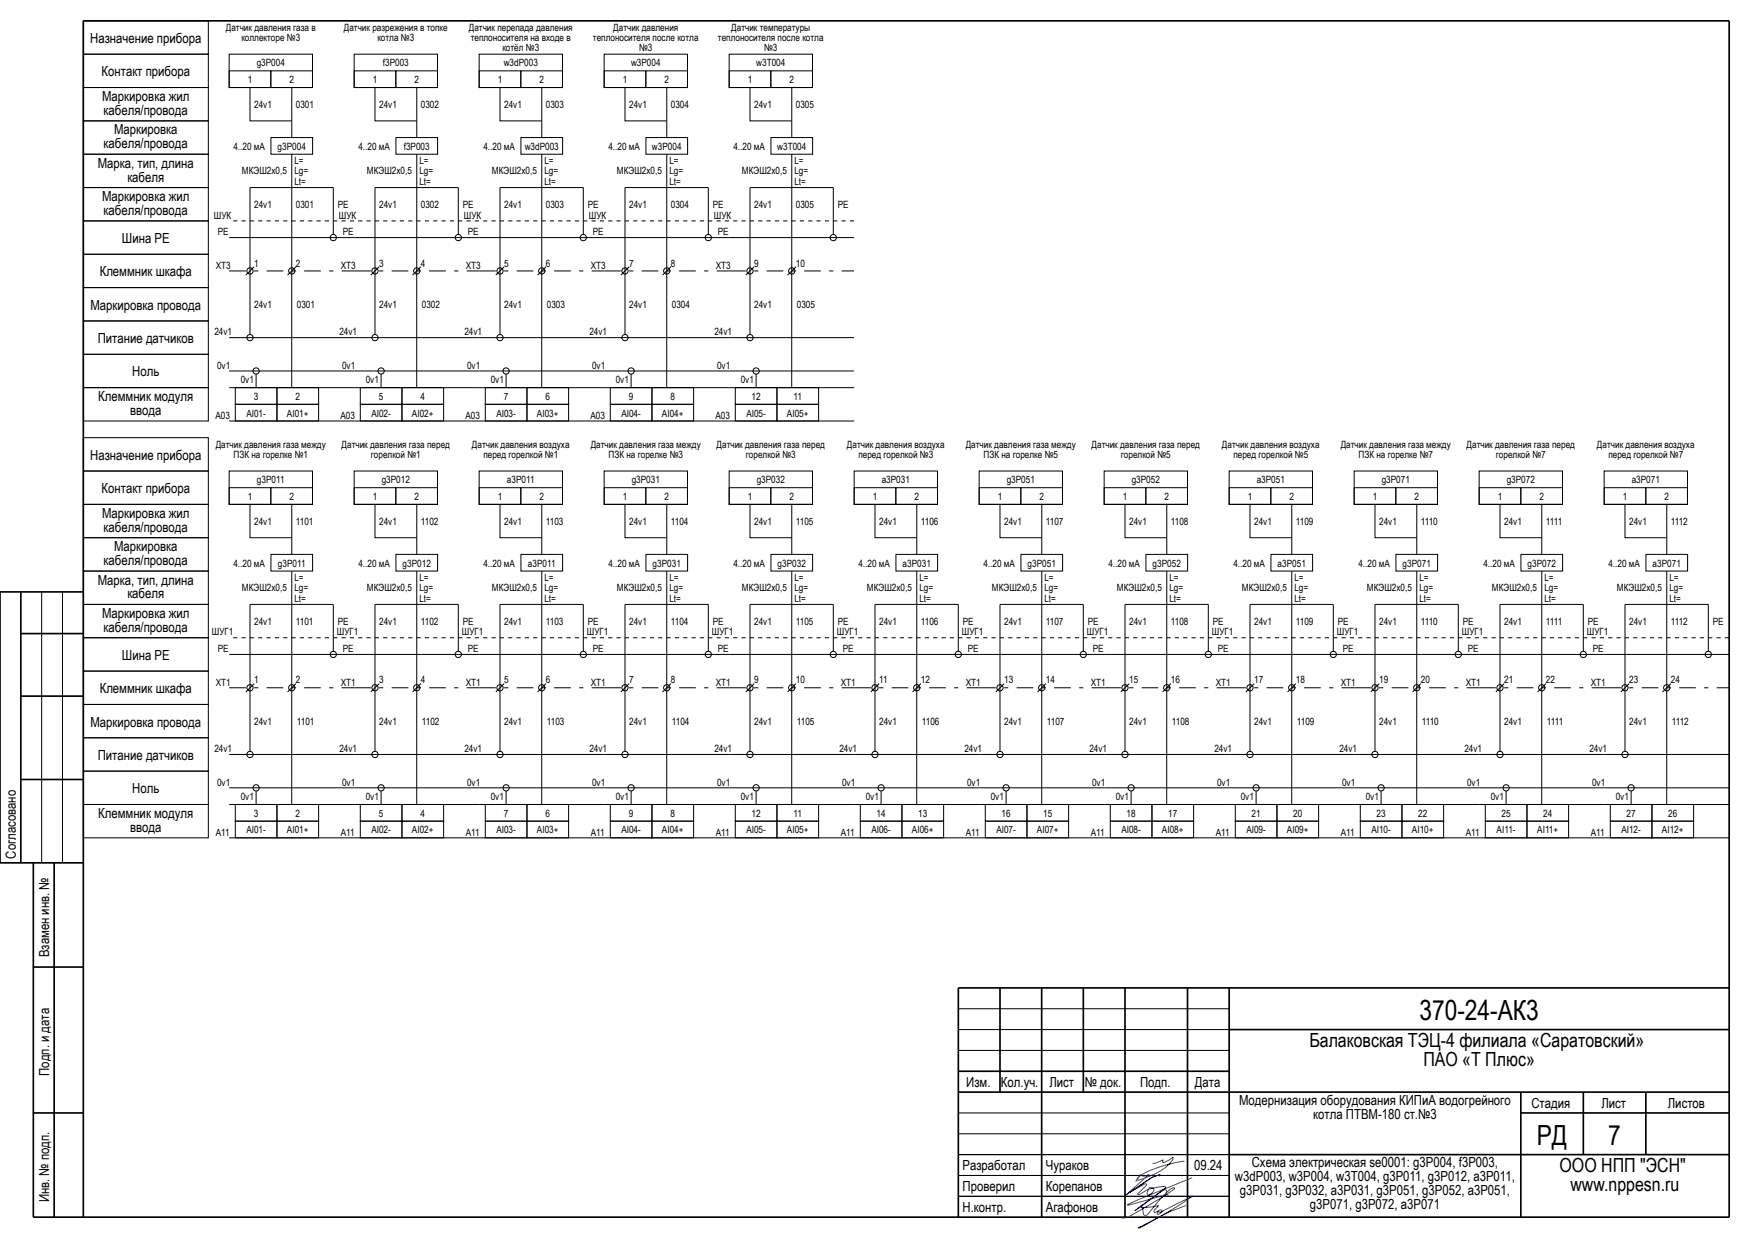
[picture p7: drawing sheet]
<svg xmlns="http://www.w3.org/2000/svg" width="420mm" height="297mm" viewBox="0 0 420 297" stroke-linecap="round" stroke-linejoin="round" font-family="sans-serif">
<g fill="#000" stroke="#000" stroke-width=".24">
<path d="M70 21v12zM100 21v12zM130 21v12zM160 21v12zM190 21v12zM55 57h30zM85 57h30zM115 57h30zM145 57h30zM175 57h30zM61 64l-2 2zM69 66l2-2z"/>
<path d="M89 66l2-2zM101 64l-2 2zM119 66l2-2zM131 64l-2 2zM149 66l2-2zM159 66l2-2zM179 66l2-2zM189 66l2-2zM55 81h30zM55 89h30zM55 93h30zM61.5 89.8v3.2z"/>
<path d="M85 81h30zM85 89h30zM85 93h30zM91.5 89.8v3.2zM115 81h30zM115 89h30zM115 93h30zM121.5 89.8v3.2zM145 81h30zM145 89h30zM145 93h30zM151.5 89.8v3.2z"/>
<path d="M175 81h30zM175 89h30zM175 93h30zM181.5 89.8v3.2zM55 101h30zM85 101h30zM115 101h30zM145 101h30zM175 101h30zM70 121v12zM100 121v12zM130 121v12z"/>
<path d="M160 121v12zM190 121v12zM220 121v12zM250 121v12zM280 121v12zM310 121v12zM340 121v12zM370 121v12zM400 121v12zM55 157h30zM85 157h30zM115 157h30z"/>
<path d="M145 157h30zM175 157h30zM205 157h30zM235 157h30zM265 157h30zM295 157h30zM325 157h30zM355 157h30zM385 157h30zM59 166l2-2zM69 166l2-2zM89 166l2-2z"/>
<path d="M99 166l2-2zM119 166l2-2zM129 166l2-2zM149 166l2-2zM159 166l2-2zM179 166l2-2zM189 166l2-2zM209 166l2-2zM219 166l2-2zM239 166l2-2zM251 164l-2 2zM271 164l-2 2z"/>
<path d="M281 164l-2 2zM299 166l2-2zM309 166l2-2zM331 164l-2 2zM341 164l-2 2zM359 166l2-2zM369 166l2-2zM389 166l2-2zM399 166l2-2zM55 181h30zM55 189h30zM55 193h30z"/>
<path d="M61.5 189.8v3.2zM85 181h30zM85 189h30zM85 193h30zM91.5 189.8v3.2zM115 181h30zM115 189h30zM115 193h30zM121.5 189.8v3.2zM145 181h30zM145 189h30zM145 193h30z"/>
<path d="M151.5 189.8v3.2zM175 181h30zM175 189h30zM175 193h30zM181.5 189.8v3.2zM205 181h30zM205 189h30zM205 193h30zM211.5 189.8v3.2zM235 181h30zM235 189h30zM235 193h30z"/>
<path d="M241.5 189.8v3.2zM265 181h30zM265 189h30zM265 193h30zM271.5 189.8v3.2zM295 181h30zM295 189h30zM295 193h30zM301.5 189.8v3.2zM325 181h30zM325 189h30zM325 193h30z"/>
<path d="M331.5 189.8v3.2zM355 181h30zM355 189h30zM355 193h30zM361.5 189.8v3.2zM385 181h30zM385 189h30zM385 193h30zM391.5 189.8v3.2zM10 142v65zM15 142v65zM55 201h30z"/>
<path d="M85 201h30zM115 201h30zM145 201h30zM175 201h30zM205 201h30zM235 201h30zM265 201h30zM295 201h30zM325 201h30zM355 201h30zM385 201h30zM230 252h65z"/>
<path d="M230 247h65zM230 242h65zM230 277h65zM230 272h65zM230 267h65zM230 287h65zM230 282h65z"/>
</g>
<g fill="#000" stroke="#000" stroke-width=".4">
<path d="M20 5h395zM5 152h15zM5 167h15zM5 187h15zM5 142v65zM8 207v85zM13 207v85zM8 232h12zM230 237h185zM230 257h65zM295 247h120zM8 267h12z"/>
<path d="M230 262h185zM240 237v25zM260 237v25zM295 277h120zM365 267h50zM380 262v15zM395 262v15zM8 292h407zM20 5v287zM230 237v55zM250 237v55zM270 237v55z"/>
<path d="M285 237v55zM295 237v55zM365 262v30zM415 5v287z"/>
</g>
<path d="M20 142h-20v65h20" fill="none" stroke="#000" stroke-width=".4"/>
<path d="M284.2 278.7l-.1-.1a26.7 26.7 0 0 0-10.8 3.7l-.4 .8a14 14 0 0 0 8.5-4.9l.1-.6-2.1 1.3a.32 .32 0 0 1-.4-.2 .32 .32 0 0 1 .1-.4l-1.5 .7-1 .1M284.6 289.2a74 74 0 0 0-11.4 5.4l1.9-.9 4.7-2.6 6.4-4.1-.1 .1-7.4 3.7h-.4a.34 .34 0 0 1-.1-.4 .34 .34 0 0 1 .5-.1 .34 .34 0 0 1 .1 .4 .74 .74 0 0 1-1.1 .5l.4-.6h-.2a.72 .72 0 0 1-1 .1l1-1.5a9.8 9.8 0 0 1-4.2 .3v-.2a.9 .9 0 0 1 .6 1.2l.1 .4a.57 .57 0 0 0 .2 .7 .57 .57 0 0 0 .8-.2l1.1-1.3a20.9 20.9 0 0 1 4.9-5.1h.4l.1 .1-3.4 2.4-5.3 3.1a6.1 6.1 0 0 1-3.9 1.6v-.4M286.1 282.5l-13.4 5.5-2.1 1.1 9.4-2.5a.25 .25 0 0 1 .3 .2 .25 .25 0 0 1-.3 .3l-.3-.5 .3-.5a.48 .48 0 0 0-.1-.6 .48 .48 0 0 0-.6-.1l-7 5.1 7.5-5.6-.2-.2-.3-.1-3.4 .6-.1-.1a.65 .65 0 0 1 1 0 .65 .65 0 0 1-.2 1l-.8 .6a.48 .48 0 0 1-.5-.3 .48 .48 0 0 1 .1-.6l.2-.5-2.2 1.3-.3-.1 2.1-2.3a.56 .56 0 0 0-.9 .1l-3.2 1.8 5.3-3.6 2-.6-2 .6-6.4 4.4 5.7-5.1a1.72 1.72 0 0 1-2 .1l-1.1 1.6" fill="none" stroke="#00f" stroke-width=".24"/>
<g fill="none" stroke="#000" stroke-width=".24">
<path d="M20 13h30v8h-30zM20 5h30v8h-30zM55 13h20v8h-20zM55 17h10v4h-10zM65 17h10v4h-10zM85 13h20v8h-20zM85 17h10v4h-10zM95 17h10v4h-10zM115 13h20v8h-20zM115 17h10v4h-10zM125 17h10v4h-10zM145 13h20v8h-20z"/>
<path d="M145 17h10v4h-10zM155 17h10v4h-10zM175 13h20v8h-20zM175 17h10v4h-10zM185 17h10v4h-10zM20 37h30v8h-30zM20 29h30v8h-30zM20 21h30v8h-30zM60 21v8h10M65 33h10v4h-10zM70 37v56M90 21v8h10"/>
<path d="M95 33h10v4h-10zM100 37v56M120 21v8h10M125 33h10v4h-10zM130 37v56M150 21v8h10M155 33h10v4h-10zM160 37v56M180 21v8h10M185 33h10v4h-10zM190 37v56M20 53h30v8h-30z"/>
<path d="M20 45h30v8h-30zM80 56.3v-11.3h-20v35.3M110 56.3v-11.3h-20v35.3M140 56.3v-11.3h-20v35.3M170 56.3v-11.3h-20v35.3M200 56.3v-11.3h-20v35.3M20 77h30v8h-30zM20 61h30v8h-30zM20 69h30v8h-30zM20 85h30v8h-30zM20 93h30v8h-30zM56.5 93h10v4h-10z"/>
<path d="M56.5 97h10v4h-10zM66.5 93h10v4h-10zM66.5 97h10v4h-10zM86.5 93h10v4h-10zM86.5 97h10v4h-10zM96.5 93h10v4h-10zM96.5 97h10v4h-10zM116.5 93h10v4h-10zM116.5 97h10v4h-10zM126.5 93h10v4h-10zM126.5 97h10v4h-10zM146.5 93h10v4h-10z"/>
<path d="M146.5 97h10v4h-10zM156.5 93h10v4h-10zM156.5 97h10v4h-10zM176.5 93h10v4h-10zM176.5 97h10v4h-10zM186.5 93h10v4h-10zM186.5 97h10v4h-10zM20 113h30v8h-30zM20 105h30v8h-30zM55 113h20v8h-20zM55 117h10v4h-10zM65 117h10v4h-10z"/>
<path d="M85 113h20v8h-20zM85 117h10v4h-10zM95 117h10v4h-10zM115 113h20v8h-20zM115 117h10v4h-10zM125 117h10v4h-10zM145 113h20v8h-20zM145 117h10v4h-10zM155 117h10v4h-10zM175 113h20v8h-20zM175 117h10v4h-10zM185 117h10v4h-10z"/>
<path d="M205 113h20v8h-20zM205 117h10v4h-10zM215 117h10v4h-10zM235 113h20v8h-20zM235 117h10v4h-10zM245 117h10v4h-10zM265 113h20v8h-20zM265 117h10v4h-10zM275 117h10v4h-10zM295 113h20v8h-20zM295 117h10v4h-10zM305 117h10v4h-10z"/>
<path d="M325 113h20v8h-20zM325 117h10v4h-10zM335 117h10v4h-10zM355 113h20v8h-20zM355 117h10v4h-10zM365 117h10v4h-10zM385 113h20v8h-20zM385 117h10v4h-10zM395 117h10v4h-10zM20 137h30v8h-30zM20 129h30v8h-30zM20 121h30v8h-30z"/>
<path d="M60 121v8h10M65 133h10v4h-10zM70 137v56M90 121v8h10M95 133h10v4h-10zM100 137v56M120 121v8h10M125 133h10v4h-10zM130 137v56M150 121v8h10M155 133h10v4h-10zM160 137v56"/>
<path d="M180 121v8h10M185 133h10v4h-10zM190 137v56M210 121v8h10M215 133h10v4h-10zM220 137v56M240 121v8h10M245 133h10v4h-10zM250 137v56M270 121v8h10M275 133h10v4h-10zM280 137v56"/>
<path d="M300 121v8h10M305 133h10v4h-10zM310 137v56M330 121v8h10M335 133h10v4h-10zM340 137v56M360 121v8h10M365 133h10v4h-10zM370 137v56M390 121v8h10M395 133h10v4h-10zM400 137v56"/>
<path d="M20 153h30v8h-30zM20 145h30v8h-30zM80 156.3v-11.3h-20v35.3M110 156.3v-11.3h-20v35.3M140 156.3v-11.3h-20v35.3M170 156.3v-11.3h-20v35.3M200 156.3v-11.3h-20v35.3M230 156.3v-11.3h-20v35.3M260 156.3v-11.3h-20v35.3M290 156.3v-11.3h-20v35.3M320 156.3v-11.3h-20v35.3M350 156.3v-11.3h-20v35.3"/>
<path d="M380 156.3v-11.3h-20v35.3M410 156.3v-11.3h-20v35.3M20 177h30v8h-30zM20 161h30v8h-30zM20 169h30v8h-30zM20 185h30v8h-30zM20 193h30v8h-30zM56.5 193h10v4h-10zM56.5 197h10v4h-10zM66.5 193h10v4h-10zM66.5 197h10v4h-10zM86.5 193h10v4h-10z"/>
<path d="M86.5 197h10v4h-10zM96.5 193h10v4h-10zM96.5 197h10v4h-10zM116.5 193h10v4h-10zM116.5 197h10v4h-10zM126.5 193h10v4h-10zM126.5 197h10v4h-10zM146.5 193h10v4h-10zM146.5 197h10v4h-10zM156.5 193h10v4h-10zM156.5 197h10v4h-10zM176.5 193h10v4h-10z"/>
<path d="M176.5 197h10v4h-10zM186.5 193h10v4h-10zM186.5 197h10v4h-10zM206.5 193h10v4h-10zM206.5 197h10v4h-10zM216.5 193h10v4h-10zM216.5 197h10v4h-10zM236.5 193h10v4h-10zM236.5 197h10v4h-10zM246.5 193h10v4h-10zM246.5 197h10v4h-10zM266.5 193h10v4h-10z"/>
<path d="M266.5 197h10v4h-10zM276.5 193h10v4h-10zM276.5 197h10v4h-10zM296.5 193h10v4h-10zM296.5 197h10v4h-10zM306.5 193h10v4h-10zM306.5 197h10v4h-10zM326.5 193h10v4h-10zM326.5 197h10v4h-10zM336.5 193h10v4h-10zM336.5 197h10v4h-10zM356.5 193h10v4h-10z"/>
<path d="M356.5 197h10v4h-10zM366.5 193h10v4h-10zM366.5 197h10v4h-10zM386.5 193h10v4h-10zM386.5 197h10v4h-10zM396.5 193h10v4h-10zM396.5 197h10v4h-10z"/>
<circle cx="80" cy="57" r=".75"/>
<circle cx="110" cy="57" r=".75"/>
<circle cx="140" cy="57" r=".75"/>
<circle cx="170" cy="57" r=".75"/>
<circle cx="200" cy="57" r=".75"/>
<circle cx="60" cy="65" r=".75"/>
<circle cx="70" cy="65" r=".75"/>
<circle cx="90" cy="65" r=".75"/>
<circle cx="100" cy="65" r=".75"/>
<circle cx="120" cy="65" r=".75"/>
<circle cx="130" cy="65" r=".75"/>
<circle cx="150" cy="65" r=".75"/>
<circle cx="160" cy="65" r=".75"/>
<circle cx="180" cy="65" r=".75"/>
<circle cx="190" cy="65" r=".75"/>
<circle cx="60" cy="81" r=".75"/>
<circle cx="61.5" cy="89" r=".75"/>
<circle cx="90" cy="81" r=".75"/>
<circle cx="91.5" cy="89" r=".75"/>
<circle cx="120" cy="81" r=".75"/>
<circle cx="121.5" cy="89" r=".75"/>
<circle cx="150" cy="81" r=".75"/>
<circle cx="151.5" cy="89" r=".75"/>
<circle cx="180" cy="81" r=".75"/>
<circle cx="181.5" cy="89" r=".75"/>
<circle cx="80" cy="157" r=".75"/>
<circle cx="110" cy="157" r=".75"/>
<circle cx="140" cy="157" r=".75"/>
<circle cx="170" cy="157" r=".75"/>
<circle cx="200" cy="157" r=".75"/>
<circle cx="230" cy="157" r=".75"/>
<circle cx="260" cy="157" r=".75"/>
<circle cx="290" cy="157" r=".75"/>
<circle cx="320" cy="157" r=".75"/>
<circle cx="350" cy="157" r=".75"/>
<circle cx="380" cy="157" r=".75"/>
<circle cx="410" cy="157" r=".75"/>
<circle cx="60" cy="165" r=".75"/>
<circle cx="70" cy="165" r=".75"/>
<circle cx="90" cy="165" r=".75"/>
<circle cx="100" cy="165" r=".75"/>
<circle cx="120" cy="165" r=".75"/>
<circle cx="130" cy="165" r=".75"/>
<circle cx="150" cy="165" r=".75"/>
<circle cx="160" cy="165" r=".75"/>
<circle cx="180" cy="165" r=".75"/>
<circle cx="190" cy="165" r=".75"/>
<circle cx="210" cy="165" r=".75"/>
<circle cx="220" cy="165" r=".75"/>
<circle cx="240" cy="165" r=".75"/>
<circle cx="250" cy="165" r=".75"/>
<circle cx="270" cy="165" r=".75"/>
<circle cx="280" cy="165" r=".75"/>
<circle cx="300" cy="165" r=".75"/>
<circle cx="310" cy="165" r=".75"/>
<circle cx="330" cy="165" r=".75"/>
<circle cx="340" cy="165" r=".75"/>
<circle cx="360" cy="165" r=".75"/>
<circle cx="370" cy="165" r=".75"/>
<circle cx="390" cy="165" r=".75"/>
<circle cx="400" cy="165" r=".75"/>
<circle cx="60" cy="181" r=".75"/>
<circle cx="61.5" cy="189" r=".75"/>
<circle cx="90" cy="181" r=".75"/>
<circle cx="91.5" cy="189" r=".75"/>
<circle cx="120" cy="181" r=".75"/>
<circle cx="121.5" cy="189" r=".75"/>
<circle cx="150" cy="181" r=".75"/>
<circle cx="151.5" cy="189" r=".75"/>
<circle cx="180" cy="181" r=".75"/>
<circle cx="181.5" cy="189" r=".75"/>
<circle cx="210" cy="181" r=".75"/>
<circle cx="211.5" cy="189" r=".75"/>
<circle cx="240" cy="181" r=".75"/>
<circle cx="241.5" cy="189" r=".75"/>
<circle cx="270" cy="181" r=".75"/>
<circle cx="271.5" cy="189" r=".75"/>
<circle cx="300" cy="181" r=".75"/>
<circle cx="301.5" cy="189" r=".75"/>
<circle cx="330" cy="181" r=".75"/>
<circle cx="331.5" cy="189" r=".75"/>
<circle cx="360" cy="181" r=".75"/>
<circle cx="361.5" cy="189" r=".75"/>
<circle cx="390" cy="181" r=".75"/>
<circle cx="391.5" cy="189" r=".75"/>
</g>
<g fill="#000" stroke="#000" stroke-width=".24" stroke-dasharray="4 2 1 2" stroke-linecap="butt">
<path d="M55 65h30zM85 65h30zM115 65h30zM145 65h30zM175 65h30zM55 165h30zM85 165h30zM115 165h30zM145 165h30zM175 165h30zM205 165h30zM235 165h30z"/>
<path d="M265 165h30zM295 165h30zM325 165h30zM355 165h30zM385 165h30z"/>
</g>
<g fill="#000" stroke="#000" stroke-width=".24" stroke-dasharray="1 1" stroke-linecap="butt">
<path d="M55 53h30zM85 53h30zM115 53h30zM145 53h30zM175 53h30zM55 153h30zM85 153h30zM115 153h30zM145 153h30zM175 153h30zM205 153h30zM235 153h30z"/>
<path d="M265 153h30zM295 153h30zM325 153h30zM355 153h30zM385 153h30z"/>
</g>
<g font-size="6.7">
<text x="340.6" y="244.6">370-24-АК3</text>
<text x="368.8" y="274.7">РД</text>
<text x="386" y="274.6">7</text>
</g>
<g font-size="4.7">
<text x="314.2" y="251.1">Балаковская ТЭЦ-4 филиала «Саратовский»</text>
<text x="341.6" y="255.8">ПАО «Т Плюс»</text>
<text x="374.3" y="281.1">ООО НПП &quot;ЭСН&quot;</text>
<text x="376.9" y="285.8">www.nppesn.ru</text>
</g>
<g font-size="3.3">
<text x="21.7" y="10.2">Назначение прибора</text>
<text x="24.4" y="18.2">Контакт прибора</text>
<text x="24.5" y="24.2">Маркировка жил</text>
<text x="24.9" y="27.6">кабеля/провода</text>
<text x="24.9" y="35.6">кабеля/провода</text>
<text x="27.4" y="32.2">Маркировка</text>
<text x="23.5" y="40.2">Марка, тип, длина</text>
<text x="30.6" y="43.6">кабеля</text>
<text x="24.5" y="48.2">Маркировка жил</text>
<text x="24.9" y="51.6">кабеля/провода</text>
<text x="29.3" y="58.3">Шина PE</text>
<text x="23.9" y="66.3">Клеммник шкафа</text>
<text x="21.7" y="74.3">Маркировка провода</text>
<text x="23.5" y="82.3">Питание датчиков</text>
<text x="31.7" y="90.3">Ноль</text>
<text x="23.6" y="96.2">Клеммник модуля</text>
<text x="31.2" y="99.6">ввода</text>
<text x="21.7" y="110.2">Назначение прибора</text>
<text x="24.4" y="118.2">Контакт прибора</text>
<text x="24.5" y="124.2">Маркировка жил</text>
<text x="24.9" y="127.6">кабеля/провода</text>
<text x="24.9" y="135.6">кабеля/провода</text>
<text x="27.4" y="132.2">Маркировка</text>
<text x="23.5" y="140.2">Марка, тип, длина</text>
<text x="30.6" y="143.6">кабеля</text>
<text x="24.5" y="148.2">Маркировка жил</text>
<text x="24.9" y="151.6">кабеля/провода</text>
<text x="29.3" y="158.3">Шина PE</text>
<text x="23.9" y="166.3">Клеммник шкафа</text>
<text x="21.7" y="174.3">Маркировка провода</text>
<text x="23.5" y="182.3">Питание датчиков</text>
<text x="31.7" y="190.3">Ноль</text>
<text x="23.6" y="196.2">Клеммник модуля</text>
<text x="31.2" y="199.6">ввода</text>
<text x="3.8" y="206" transform="rotate(-90 3.8 206)">Согласовано</text>
<text x="11.8" y="229.7" transform="rotate(-90 11.8 229.7)">Взамен инв. №</text>
<text x="11.8" y="258.1" transform="rotate(-90 11.8 258.1)">Подп. и дата</text>
<text x="231.9" y="260.8">Изм.</text>
<text x="240.2" y="260.8">Кол.уч.</text>
<text x="251.8" y="260.8">Лист</text>
<text x="260.4" y="260.8">№ док.</text>
<text x="273.6" y="260.8">Подп.</text>
<text x="286.8" y="260.8">Дата</text>
<text x="297.4" y="265.1">Модернизация оборудования КИПиА водогрейного</text>
<text x="315.2" y="268.4">котла ПТВМ-180 ст.№3</text>
<text x="367.5" y="265.8">Стадия</text>
<text x="384.3" y="265.8">Лист</text>
<text x="400.3" y="265.8">Листов</text>
<text x="231" y="280.7">Разработал</text>
<text x="251" y="280.8">Чураков</text>
<text x="286.6" y="280.8">09.24</text>
<text x="300.4" y="280.1">Схема электрическая se0001: g3P004, f3P003,</text>
<text x="231" y="285.8">Проверил</text>
<text x="251" y="285.8">Корепанов</text>
<text x="296.4" y="283.4">w3dP003, w3P004, w3T004, g3P011, g3P012, а3P011,</text>
<text x="297.5" y="286.7">g3P031, g3P032, а3P031, g3P051, g3P052, а3P051,</text>
<text x="11.8" y="288.5" transform="rotate(-90 11.8 288.5)">Инв. № подп.</text>
<text x="231" y="290.8">Н.контр.</text>
<text x="251" y="290.8">Агафонов</text>
<text x="314.3" y="290.1">g3P071, g3P072, а3P071</text>
</g>
<g font-size="2.4">
<text x="54.2" y="7.4">Датчик давления газа в</text>
<text x="57.9" y="9.8">коллекторе №3</text>
<text x="82.5" y="7.4">Датчик разрежения в топке</text>
<text x="90.6" y="9.8">котла №3</text>
<text x="112.5" y="7.4">Датчик перепада давления</text>
<text x="113" y="9.8">теплоносителя на входе в</text>
<text x="142.3" y="9.8">теплоносителя после котла</text>
<text x="147.2" y="7.4">Датчик давления</text>
<text x="172.3" y="9.8">теплоносителя после котла</text>
<text x="175.5" y="7.4">Датчик температуры</text>
<text x="61.6" y="15.9">g3P004</text>
<text x="91.9" y="15.9">f3P003</text>
<text x="120.6" y="12.2">котёл №3</text>
<text x="120.9" y="15.9">w3dP003</text>
<text x="151.4" y="15.9">w3P004</text>
<text x="153.4" y="12.2">№3</text>
<text x="181.5" y="15.9">w3T004</text>
<text x="183.4" y="12.2">№3</text>
<text x="59.5" y="19.9">1</text>
<text x="69.5" y="19.9">2</text>
<text x="89.5" y="19.9">1</text>
<text x="99.5" y="19.9">2</text>
<text x="119.5" y="19.9">1</text>
<text x="129.5" y="19.9">2</text>
<text x="149.5" y="19.9">1</text>
<text x="159.5" y="19.9">2</text>
<text x="179.5" y="19.9">1</text>
<text x="189.5" y="19.9">2</text>
<text x="61" y="25.9">24v1</text>
<text x="71" y="25.9">0301</text>
<text x="91" y="25.9">24v1</text>
<text x="101" y="25.9">0302</text>
<text x="121" y="25.9">24v1</text>
<text x="131" y="25.9">0303</text>
<text x="151" y="25.9">24v1</text>
<text x="161" y="25.9">0304</text>
<text x="181" y="25.9">24v1</text>
<text x="191" y="25.9">0305</text>
<text x="56" y="35.9">4..20 мА</text>
<text x="66.6" y="35.9">g3P004</text>
<text x="86" y="35.9">4..20 мА</text>
<text x="96.9" y="35.9">f3P003</text>
<text x="116" y="35.9">4..20 мА</text>
<text x="125.9" y="35.9">w3dP003</text>
<text x="146" y="35.9">4..20 мА</text>
<text x="156.5" y="35.9">w3P004</text>
<text x="176" y="35.9">4..20 мА</text>
<text x="186.5" y="35.9">w3T004</text>
<text x="58.1" y="41.8">МКЭШ2х0,5</text>
<text x="70.6" y="39.3">L=</text>
<text x="70.6" y="41.8">Lg=</text>
<text x="88.1" y="41.8">МКЭШ2х0,5</text>
<text x="100.6" y="39.3">L=</text>
<text x="100.6" y="41.8">Lg=</text>
<text x="118.1" y="41.8">МКЭШ2х0,5</text>
<text x="130.6" y="39.3">L=</text>
<text x="130.6" y="41.8">Lg=</text>
<text x="148.1" y="41.8">МКЭШ2х0,5</text>
<text x="160.6" y="39.3">L=</text>
<text x="160.6" y="41.8">Lg=</text>
<text x="178.1" y="41.8">МКЭШ2х0,5</text>
<text x="190.6" y="39.3">L=</text>
<text x="190.6" y="41.8">Lg=</text>
<text x="70.6" y="44.5">Lt=</text>
<text x="100.6" y="44.5">Lt=</text>
<text x="130.6" y="44.5">Lt=</text>
<text x="160.6" y="44.5">Lt=</text>
<text x="190.6" y="44.5">Lt=</text>
<text x="51.3" y="52.4">ШУК</text>
<text x="61" y="49.9">24v1</text>
<text x="71" y="49.9">0301</text>
<text x="81.1" y="49.9">PE</text>
<text x="81.3" y="52.4">ШУК</text>
<text x="91" y="49.9">24v1</text>
<text x="101" y="49.9">0302</text>
<text x="111.1" y="49.9">PE</text>
<text x="111.3" y="52.4">ШУК</text>
<text x="121" y="49.9">24v1</text>
<text x="131" y="49.9">0303</text>
<text x="141.1" y="49.9">PE</text>
<text x="141.3" y="52.4">ШУК</text>
<text x="151" y="49.9">24v1</text>
<text x="161" y="49.9">0304</text>
<text x="171.1" y="49.9">PE</text>
<text x="171.3" y="52.4">ШУК</text>
<text x="181" y="49.9">24v1</text>
<text x="191" y="49.9">0305</text>
<text x="201.1" y="49.9">PE</text>
<text x="52.3" y="56.5">PE</text>
<text x="82.3" y="56.5">PE</text>
<text x="112.3" y="56.5">PE</text>
<text x="142.3" y="56.5">PE</text>
<text x="172.3" y="56.5">PE</text>
<text x="51.8" y="64.5">XT3</text>
<text x="61" y="64">1</text>
<text x="71" y="64">2</text>
<text x="81.8" y="64.5">XT3</text>
<text x="91" y="64">3</text>
<text x="101" y="64">4</text>
<text x="111.8" y="64.5">XT3</text>
<text x="121" y="64">5</text>
<text x="131" y="64">6</text>
<text x="141.8" y="64.5">XT3</text>
<text x="151" y="64">7</text>
<text x="161" y="64">8</text>
<text x="171.8" y="64.5">XT3</text>
<text x="181" y="64">9</text>
<text x="191" y="64">10</text>
<text x="61" y="73.9">24v1</text>
<text x="71.2" y="73.9">0301</text>
<text x="91" y="73.9">24v1</text>
<text x="101.2" y="73.9">0302</text>
<text x="121" y="73.9">24v1</text>
<text x="131.2" y="73.9">0303</text>
<text x="151" y="73.9">24v1</text>
<text x="161.2" y="73.9">0304</text>
<text x="181" y="73.9">24v1</text>
<text x="191.2" y="73.9">0305</text>
<text x="51.5" y="80.5">24v1</text>
<text x="81.5" y="80.5">24v1</text>
<text x="111.5" y="80.5">24v1</text>
<text x="141.5" y="80.5">24v1</text>
<text x="171.5" y="80.5">24v1</text>
<text x="52.1" y="88.5">0v1</text>
<text x="82.1" y="88.5">0v1</text>
<text x="112.1" y="88.5">0v1</text>
<text x="142.1" y="88.5">0v1</text>
<text x="172.1" y="88.5">0v1</text>
<text x="57.8" y="91.9">0v1</text>
<text x="60.9" y="95.9">3</text>
<text x="70.9" y="95.9">2</text>
<text x="87.8" y="91.9">0v1</text>
<text x="90.9" y="95.9">5</text>
<text x="100.9" y="95.9">4</text>
<text x="117.8" y="91.9">0v1</text>
<text x="120.9" y="95.9">7</text>
<text x="130.9" y="95.9">6</text>
<text x="147.8" y="91.9">0v1</text>
<text x="150.9" y="95.9">9</text>
<text x="160.9" y="95.9">8</text>
<text x="177.8" y="91.9">0v1</text>
<text x="180.4" y="95.9">12</text>
<text x="190.4" y="95.9">11</text>
<text x="51.7" y="100.5">A03</text>
<text x="59.1" y="99.9">AI01-</text>
<text x="68.9" y="99.9">AI01+</text>
<text x="81.7" y="100.5">A03</text>
<text x="89.1" y="99.9">AI02-</text>
<text x="98.9" y="99.9">AI02+</text>
<text x="111.7" y="100.5">A03</text>
<text x="119.1" y="99.9">AI03-</text>
<text x="128.9" y="99.9">AI03+</text>
<text x="141.7" y="100.5">A03</text>
<text x="149.1" y="99.9">AI04-</text>
<text x="158.9" y="99.9">AI04+</text>
<text x="171.7" y="100.5">A03</text>
<text x="179.1" y="99.9">AI05-</text>
<text x="188.9" y="99.9">AI05+</text>
<text x="51.8" y="107.4">Датчик давления газа между</text>
<text x="82" y="107.4">Датчик давления газа перед</text>
<text x="113.3" y="107.4">Датчик давления воздуха</text>
<text x="141.8" y="107.4">Датчик давления газа между</text>
<text x="172" y="107.4">Датчик давления газа перед</text>
<text x="203.3" y="107.4">Датчик давления воздуха</text>
<text x="231.8" y="107.4">Датчик давления газа между</text>
<text x="262" y="107.4">Датчик давления газа перед</text>
<text x="293.3" y="107.4">Датчик давления воздуха</text>
<text x="321.8" y="107.4">Датчик давления газа между</text>
<text x="352" y="107.4">Датчик давления газа перед</text>
<text x="383.3" y="107.4">Датчик давления воздуха</text>
<text x="56.1" y="109.8">ПЗК на горелке №1</text>
<text x="89" y="109.8">горелкой №1</text>
<text x="116" y="109.8">перед горелкой №1</text>
<text x="146.1" y="109.8">ПЗК на горелке №3</text>
<text x="179" y="109.8">горелкой №3</text>
<text x="206" y="109.8">перед горелкой №3</text>
<text x="236.1" y="109.8">ПЗК на горелке №5</text>
<text x="269" y="109.8">горелкой №5</text>
<text x="296" y="109.8">перед горелкой №5</text>
<text x="326.1" y="109.8">ПЗК на горелке №7</text>
<text x="359" y="109.8">горелкой №7</text>
<text x="386" y="109.8">перед горелкой №7</text>
<text x="59.5" y="119.9">1</text>
<text x="61.7" y="115.9">g3P011</text>
<text x="69.5" y="119.9">2</text>
<text x="89.5" y="119.9">1</text>
<text x="91.6" y="115.9">g3P012</text>
<text x="99.5" y="119.9">2</text>
<text x="119.5" y="119.9">1</text>
<text x="121.7" y="115.9">а3P011</text>
<text x="129.5" y="119.9">2</text>
<text x="149.5" y="119.9">1</text>
<text x="151.6" y="115.9">g3P031</text>
<text x="159.5" y="119.9">2</text>
<text x="179.5" y="119.9">1</text>
<text x="181.6" y="115.9">g3P032</text>
<text x="189.5" y="119.9">2</text>
<text x="209.5" y="119.9">1</text>
<text x="211.6" y="115.9">а3P031</text>
<text x="219.5" y="119.9">2</text>
<text x="239.5" y="119.9">1</text>
<text x="241.6" y="115.9">g3P051</text>
<text x="249.5" y="119.9">2</text>
<text x="269.5" y="119.9">1</text>
<text x="271.6" y="115.9">g3P052</text>
<text x="279.5" y="119.9">2</text>
<text x="299.5" y="119.9">1</text>
<text x="301.6" y="115.9">а3P051</text>
<text x="309.5" y="119.9">2</text>
<text x="329.5" y="119.9">1</text>
<text x="331.6" y="115.9">g3P071</text>
<text x="339.5" y="119.9">2</text>
<text x="359.5" y="119.9">1</text>
<text x="361.6" y="115.9">g3P072</text>
<text x="369.5" y="119.9">2</text>
<text x="389.5" y="119.9">1</text>
<text x="391.6" y="115.9">а3P071</text>
<text x="399.5" y="119.9">2</text>
<text x="61" y="125.9">24v1</text>
<text x="71" y="125.9">1101</text>
<text x="91" y="125.9">24v1</text>
<text x="101" y="125.9">1102</text>
<text x="121" y="125.9">24v1</text>
<text x="131" y="125.9">1103</text>
<text x="151" y="125.9">24v1</text>
<text x="161" y="125.9">1104</text>
<text x="181" y="125.9">24v1</text>
<text x="191" y="125.9">1105</text>
<text x="211" y="125.9">24v1</text>
<text x="221" y="125.9">1106</text>
<text x="241" y="125.9">24v1</text>
<text x="251" y="125.9">1107</text>
<text x="271" y="125.9">24v1</text>
<text x="281" y="125.9">1108</text>
<text x="301" y="125.9">24v1</text>
<text x="311" y="125.9">1109</text>
<text x="331" y="125.9">24v1</text>
<text x="341" y="125.9">1110</text>
<text x="361" y="125.9">24v1</text>
<text x="371" y="125.9">1111</text>
<text x="391" y="125.9">24v1</text>
<text x="401" y="125.9">1112</text>
<text x="56" y="135.9">4..20 мА</text>
<text x="66.7" y="135.9">g3P011</text>
<text x="86" y="135.9">4..20 мА</text>
<text x="96.6" y="135.9">g3P012</text>
<text x="116" y="135.9">4..20 мА</text>
<text x="126.7" y="135.9">а3P011</text>
<text x="146" y="135.9">4..20 мА</text>
<text x="156.6" y="135.9">g3P031</text>
<text x="176" y="135.9">4..20 мА</text>
<text x="186.6" y="135.9">g3P032</text>
<text x="206" y="135.9">4..20 мА</text>
<text x="216.6" y="135.9">а3P031</text>
<text x="236" y="135.9">4..20 мА</text>
<text x="246.6" y="135.9">g3P051</text>
<text x="266" y="135.9">4..20 мА</text>
<text x="276.6" y="135.9">g3P052</text>
<text x="296" y="135.9">4..20 мА</text>
<text x="306.6" y="135.9">а3P051</text>
<text x="326" y="135.9">4..20 мА</text>
<text x="336.6" y="135.9">g3P071</text>
<text x="356" y="135.9">4..20 мА</text>
<text x="366.6" y="135.9">g3P072</text>
<text x="386" y="135.9">4..20 мА</text>
<text x="396.6" y="135.9">а3P071</text>
<text x="58.1" y="141.8">МКЭШ2х0,5</text>
<text x="70.6" y="139.3">L=</text>
<text x="70.6" y="141.8">Lg=</text>
<text x="88.1" y="141.8">МКЭШ2х0,5</text>
<text x="100.6" y="139.3">L=</text>
<text x="100.6" y="141.8">Lg=</text>
<text x="118.1" y="141.8">МКЭШ2х0,5</text>
<text x="130.6" y="139.3">L=</text>
<text x="130.6" y="141.8">Lg=</text>
<text x="148.1" y="141.8">МКЭШ2х0,5</text>
<text x="160.6" y="139.3">L=</text>
<text x="160.6" y="141.8">Lg=</text>
<text x="178.1" y="141.8">МКЭШ2х0,5</text>
<text x="190.6" y="139.3">L=</text>
<text x="190.6" y="141.8">Lg=</text>
<text x="208.1" y="141.8">МКЭШ2х0,5</text>
<text x="220.6" y="139.3">L=</text>
<text x="220.6" y="141.8">Lg=</text>
<text x="238.1" y="141.8">МКЭШ2х0,5</text>
<text x="250.6" y="139.3">L=</text>
<text x="250.6" y="141.8">Lg=</text>
<text x="268.1" y="141.8">МКЭШ2х0,5</text>
<text x="280.6" y="139.3">L=</text>
<text x="280.6" y="141.8">Lg=</text>
<text x="298.1" y="141.8">МКЭШ2х0,5</text>
<text x="310.6" y="139.3">L=</text>
<text x="310.6" y="141.8">Lg=</text>
<text x="328.1" y="141.8">МКЭШ2х0,5</text>
<text x="340.6" y="139.3">L=</text>
<text x="340.6" y="141.8">Lg=</text>
<text x="358.1" y="141.8">МКЭШ2х0,5</text>
<text x="370.6" y="139.3">L=</text>
<text x="370.6" y="141.8">Lg=</text>
<text x="388.1" y="141.8">МКЭШ2х0,5</text>
<text x="400.6" y="139.3">L=</text>
<text x="400.6" y="141.8">Lg=</text>
<text x="61" y="149.9">24v1</text>
<text x="70.6" y="144.5">Lt=</text>
<text x="71" y="149.9">1101</text>
<text x="81.1" y="149.9">PE</text>
<text x="91" y="149.9">24v1</text>
<text x="100.6" y="144.5">Lt=</text>
<text x="101" y="149.9">1102</text>
<text x="111.1" y="149.9">PE</text>
<text x="121" y="149.9">24v1</text>
<text x="130.6" y="144.5">Lt=</text>
<text x="131" y="149.9">1103</text>
<text x="141.1" y="149.9">PE</text>
<text x="151" y="149.9">24v1</text>
<text x="160.6" y="144.5">Lt=</text>
<text x="161" y="149.9">1104</text>
<text x="171.1" y="149.9">PE</text>
<text x="181" y="149.9">24v1</text>
<text x="190.6" y="144.5">Lt=</text>
<text x="191" y="149.9">1105</text>
<text x="201.1" y="149.9">PE</text>
<text x="211" y="149.9">24v1</text>
<text x="220.6" y="144.5">Lt=</text>
<text x="221" y="149.9">1106</text>
<text x="231.1" y="149.9">PE</text>
<text x="241" y="149.9">24v1</text>
<text x="250.6" y="144.5">Lt=</text>
<text x="251" y="149.9">1107</text>
<text x="261.1" y="149.9">PE</text>
<text x="271" y="149.9">24v1</text>
<text x="280.6" y="144.5">Lt=</text>
<text x="281" y="149.9">1108</text>
<text x="291.1" y="149.9">PE</text>
<text x="301" y="149.9">24v1</text>
<text x="310.6" y="144.5">Lt=</text>
<text x="311" y="149.9">1109</text>
<text x="321.1" y="149.9">PE</text>
<text x="331" y="149.9">24v1</text>
<text x="340.6" y="144.5">Lt=</text>
<text x="341" y="149.9">1110</text>
<text x="351.1" y="149.9">PE</text>
<text x="361" y="149.9">24v1</text>
<text x="370.6" y="144.5">Lt=</text>
<text x="371" y="149.9">1111</text>
<text x="381.1" y="149.9">PE</text>
<text x="391" y="149.9">24v1</text>
<text x="400.6" y="144.5">Lt=</text>
<text x="401" y="149.9">1112</text>
<text x="411.1" y="149.9">PE</text>
<text x="50.8" y="152.4">ШУГ1</text>
<text x="80.8" y="152.4">ШУГ1</text>
<text x="110.8" y="152.4">ШУГ1</text>
<text x="140.8" y="152.4">ШУГ1</text>
<text x="170.8" y="152.4">ШУГ1</text>
<text x="200.8" y="152.4">ШУГ1</text>
<text x="230.8" y="152.4">ШУГ1</text>
<text x="260.8" y="152.4">ШУГ1</text>
<text x="290.8" y="152.4">ШУГ1</text>
<text x="320.8" y="152.4">ШУГ1</text>
<text x="350.8" y="152.4">ШУГ1</text>
<text x="380.8" y="152.4">ШУГ1</text>
<text x="52.3" y="156.5">PE</text>
<text x="82.3" y="156.5">PE</text>
<text x="112.3" y="156.5">PE</text>
<text x="142.3" y="156.5">PE</text>
<text x="172.3" y="156.5">PE</text>
<text x="202.3" y="156.5">PE</text>
<text x="232.3" y="156.5">PE</text>
<text x="262.3" y="156.5">PE</text>
<text x="292.3" y="156.5">PE</text>
<text x="322.3" y="156.5">PE</text>
<text x="352.3" y="156.5">PE</text>
<text x="382.3" y="156.5">PE</text>
<text x="51.8" y="164.5">XT1</text>
<text x="61" y="164">1</text>
<text x="71" y="164">2</text>
<text x="81.8" y="164.5">XT1</text>
<text x="91" y="164">3</text>
<text x="101" y="164">4</text>
<text x="111.8" y="164.5">XT1</text>
<text x="121" y="164">5</text>
<text x="131" y="164">6</text>
<text x="141.8" y="164.5">XT1</text>
<text x="151" y="164">7</text>
<text x="161" y="164">8</text>
<text x="171.8" y="164.5">XT1</text>
<text x="181" y="164">9</text>
<text x="191" y="164">10</text>
<text x="201.8" y="164.5">XT1</text>
<text x="211" y="164">11</text>
<text x="221" y="164">12</text>
<text x="231.8" y="164.5">XT1</text>
<text x="241" y="164">13</text>
<text x="251" y="164">14</text>
<text x="261.8" y="164.5">XT1</text>
<text x="271" y="164">15</text>
<text x="281" y="164">16</text>
<text x="291.8" y="164.5">XT1</text>
<text x="301" y="164">17</text>
<text x="311" y="164">18</text>
<text x="321.8" y="164.5">XT1</text>
<text x="331" y="164">19</text>
<text x="341" y="164">20</text>
<text x="351.8" y="164.5">XT1</text>
<text x="361" y="164">21</text>
<text x="371" y="164">22</text>
<text x="381.8" y="164.5">XT1</text>
<text x="391" y="164">23</text>
<text x="401" y="164">24</text>
<text x="61" y="173.9">24v1</text>
<text x="71.2" y="173.9">1101</text>
<text x="91" y="173.9">24v1</text>
<text x="101.2" y="173.9">1102</text>
<text x="121" y="173.9">24v1</text>
<text x="131.2" y="173.9">1103</text>
<text x="151" y="173.9">24v1</text>
<text x="161.2" y="173.9">1104</text>
<text x="181" y="173.9">24v1</text>
<text x="191.2" y="173.9">1105</text>
<text x="211" y="173.9">24v1</text>
<text x="221.2" y="173.9">1106</text>
<text x="241" y="173.9">24v1</text>
<text x="251.2" y="173.9">1107</text>
<text x="271" y="173.9">24v1</text>
<text x="281.2" y="173.9">1108</text>
<text x="301" y="173.9">24v1</text>
<text x="311.2" y="173.9">1109</text>
<text x="331" y="173.9">24v1</text>
<text x="341.2" y="173.9">1110</text>
<text x="361" y="173.9">24v1</text>
<text x="371.2" y="173.9">1111</text>
<text x="391" y="173.9">24v1</text>
<text x="401.2" y="173.9">1112</text>
<text x="51.5" y="180.5">24v1</text>
<text x="81.5" y="180.5">24v1</text>
<text x="111.5" y="180.5">24v1</text>
<text x="141.5" y="180.5">24v1</text>
<text x="171.5" y="180.5">24v1</text>
<text x="201.5" y="180.5">24v1</text>
<text x="231.5" y="180.5">24v1</text>
<text x="261.5" y="180.5">24v1</text>
<text x="291.5" y="180.5">24v1</text>
<text x="321.5" y="180.5">24v1</text>
<text x="351.5" y="180.5">24v1</text>
<text x="381.5" y="180.5">24v1</text>
<text x="52.1" y="188.5">0v1</text>
<text x="57.8" y="191.9">0v1</text>
<text x="82.1" y="188.5">0v1</text>
<text x="87.8" y="191.9">0v1</text>
<text x="112.1" y="188.5">0v1</text>
<text x="117.8" y="191.9">0v1</text>
<text x="142.1" y="188.5">0v1</text>
<text x="147.8" y="191.9">0v1</text>
<text x="172.1" y="188.5">0v1</text>
<text x="177.8" y="191.9">0v1</text>
<text x="202.1" y="188.5">0v1</text>
<text x="207.8" y="191.9">0v1</text>
<text x="232.1" y="188.5">0v1</text>
<text x="237.8" y="191.9">0v1</text>
<text x="262.1" y="188.5">0v1</text>
<text x="267.8" y="191.9">0v1</text>
<text x="292.1" y="188.5">0v1</text>
<text x="297.8" y="191.9">0v1</text>
<text x="322.1" y="188.5">0v1</text>
<text x="327.8" y="191.9">0v1</text>
<text x="352.1" y="188.5">0v1</text>
<text x="357.8" y="191.9">0v1</text>
<text x="382.1" y="188.5">0v1</text>
<text x="387.8" y="191.9">0v1</text>
<text x="60.9" y="195.9">3</text>
<text x="70.9" y="195.9">2</text>
<text x="90.9" y="195.9">5</text>
<text x="100.9" y="195.9">4</text>
<text x="120.9" y="195.9">7</text>
<text x="130.9" y="195.9">6</text>
<text x="150.9" y="195.9">9</text>
<text x="160.9" y="195.9">8</text>
<text x="180.4" y="195.9">12</text>
<text x="190.4" y="195.9">11</text>
<text x="210.4" y="195.9">14</text>
<text x="220.4" y="195.9">13</text>
<text x="240.4" y="195.9">16</text>
<text x="250.4" y="195.9">15</text>
<text x="270.4" y="195.9">18</text>
<text x="280.4" y="195.9">17</text>
<text x="300.4" y="195.9">21</text>
<text x="310.4" y="195.9">20</text>
<text x="330.4" y="195.9">23</text>
<text x="340.4" y="195.9">22</text>
<text x="360.4" y="195.9">25</text>
<text x="370.4" y="195.9">24</text>
<text x="390.4" y="195.9">27</text>
<text x="400.4" y="195.9">26</text>
<text x="51.8" y="200.5">A11</text>
<text x="59.1" y="199.9">AI01-</text>
<text x="68.9" y="199.9">AI01+</text>
<text x="81.8" y="200.5">A11</text>
<text x="89.1" y="199.9">AI02-</text>
<text x="98.9" y="199.9">AI02+</text>
<text x="111.8" y="200.5">A11</text>
<text x="119.1" y="199.9">AI03-</text>
<text x="128.9" y="199.9">AI03+</text>
<text x="141.8" y="200.5">A11</text>
<text x="149.1" y="199.9">AI04-</text>
<text x="158.9" y="199.9">AI04+</text>
<text x="171.8" y="200.5">A11</text>
<text x="179.1" y="199.9">AI05-</text>
<text x="188.9" y="199.9">AI05+</text>
<text x="201.8" y="200.5">A11</text>
<text x="209.1" y="199.9">AI06-</text>
<text x="218.9" y="199.9">AI06+</text>
<text x="231.8" y="200.5">A11</text>
<text x="239.1" y="199.9">AI07-</text>
<text x="248.9" y="199.9">AI07+</text>
<text x="261.8" y="200.5">A11</text>
<text x="269.1" y="199.9">AI08-</text>
<text x="278.9" y="199.9">AI08+</text>
<text x="291.8" y="200.5">A11</text>
<text x="299.1" y="199.9">AI09-</text>
<text x="308.9" y="199.9">AI09+</text>
<text x="321.8" y="200.5">A11</text>
<text x="329.1" y="199.9">AI10-</text>
<text x="338.9" y="199.9">AI10+</text>
<text x="351.8" y="200.5">A11</text>
<text x="359.2" y="199.9">AI11-</text>
<text x="368.9" y="199.9">AI11+</text>
<text x="381.8" y="200.5">A11</text>
<text x="389.1" y="199.9">AI12-</text>
<text x="398.9" y="199.9">AI12+</text>
</g>
</svg>
